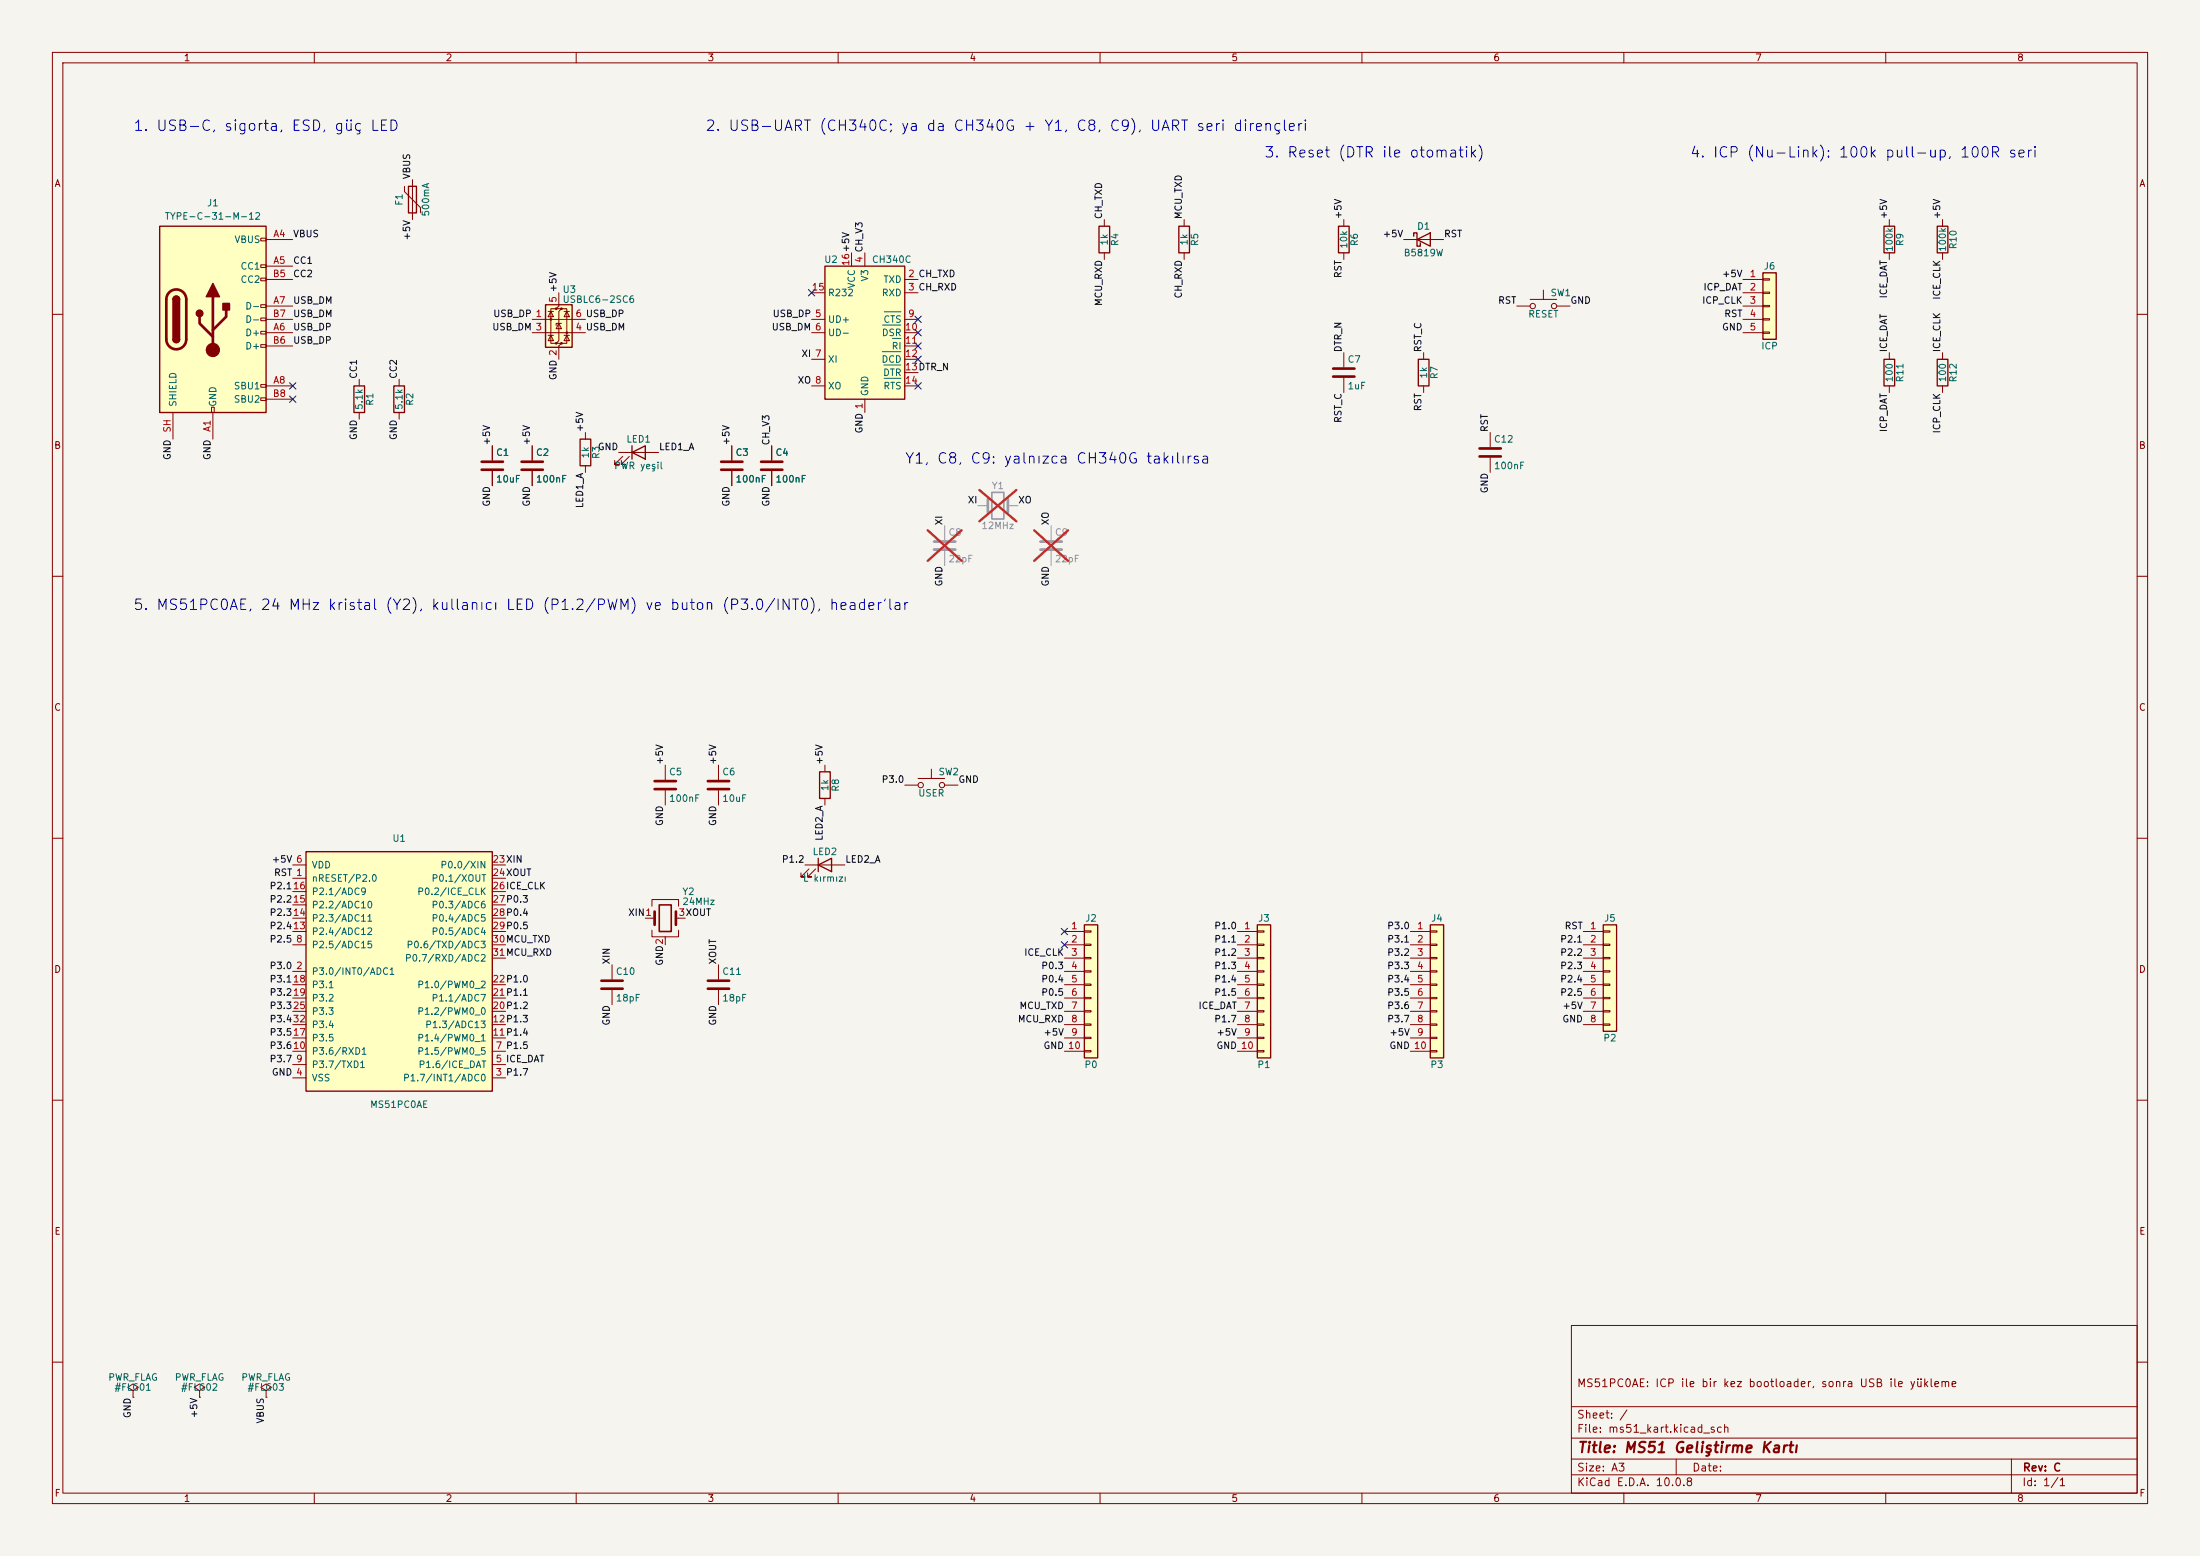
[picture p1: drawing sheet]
<svg xmlns="http://www.w3.org/2000/svg" width="420mm" height="297mm" viewBox="0 0 420 297" stroke-linecap="round" stroke-linejoin="round" font-family="sans-serif">
<path d="M0 0h420v297h-420z" fill="#f5f4ef" stroke="#f5f4ef" stroke-width=".19"/>
<g fill="none" stroke="#840000" stroke-width=".19">
<path d="M10 10h400v277h-400zM12 12h396v273h-396zM60 10v2M110 10v2M160 10v2M210 10v2M260 10v2M310 10v2M360 10v2M10 60h2M408 60h2M139.7 85.1v2.8"/>
<path d="M139.7 89.9v2.8M10 110h2M408 110h2M10 160h2M408 160h2M10 210h2M408 210h2M300 253h108v32h-108zM10 260h2M300 278.5h108M300 274.5h108M300 268.5h108"/>
<path d="M320 278.5v3M384 278.5v6.5M408 260h2M60 285v2M110 285v2M160 285v2M210 285v2M260 285v2M300 281.5h108M310 285v2M360 285v2"/>
</g>
<path d="M137.7 88.1h4M137.7 89.7h4" fill="none" stroke="#840000" stroke-width=".51"/>
<path d="M240 176.5h2.6v25.4h-2.6z" fill="#ffffc2"/>
<path d="M240 176.5h2.6v25.4h-2.6z" fill="none" stroke="#840000" stroke-width=".25"/>
<g fill="none" stroke="#840000" stroke-width=".19">
<path d="M236.2 177.8h3.8M240 177.7h1.3v.2h-1.3zM236.2 180.3h3.8M236.2 182.9h3.8M236.2 185.4h3.8M236.2 188h3.8M236.2 190.5h3.8M236.2 193h3.8M236.2 195.6h3.8M236.2 198.1h3.8M240 180.2h1.3v.3h-1.3zM240 182.8h1.3v.2h-1.3z"/>
<path d="M240 185.3h1.3v.2h-1.3zM240 187.8h1.3v.3h-1.3zM240 190.4h1.3v.2h-1.3zM240 192.9h1.3v.3h-1.3zM240 195.5h1.3v.2h-1.3zM240 198h1.3v.2h-1.3zM236.2 200.7h3.8M240 200.5h1.3v.3h-1.3z"/>
</g>
<path d="M306.1 176.5h2.5v20.4h-2.5z" fill="#ffffc2"/>
<path d="M306.1 176.5h2.5v20.4h-2.5z" fill="none" stroke="#840000" stroke-width=".25"/>
<g fill="none" stroke="#840000" stroke-width=".19">
<path d="M302.3 177.8h3.8M306.1 177.7h1.2v.2h-1.2zM302.3 180.3h3.8M302.3 182.9h3.8M302.3 185.4h3.8M302.3 188h3.8M302.3 190.5h3.8M302.3 193h3.8M302.3 195.6h3.8M306.1 180.2h1.2v.3h-1.2zM306.1 182.8h1.2v.2h-1.2zM306.1 185.3h1.2v.2h-1.2z"/>
<path d="M306.1 187.8h1.2v.3h-1.2zM306.1 190.4h1.2v.2h-1.2zM306.1 192.9h1.2v.3h-1.2zM306.1 195.5h1.2v.2h-1.2z"/>
</g>
<path d="M273 176.5h2.6v25.4h-2.6z" fill="#ffffc2"/>
<path d="M273 176.5h2.6v25.4h-2.6z" fill="none" stroke="#840000" stroke-width=".25"/>
<g fill="none" stroke="#840000" stroke-width=".19">
<path d="M269.2 177.8h3.8M273 177.7h1.3v.2h-1.3zM269.2 180.3h3.8M269.2 182.9h3.8M269.2 185.4h3.8M269.2 188h3.8M269.2 190.5h3.8M269.2 193h3.8M269.2 195.6h3.8M269.2 198.1h3.8M273 180.2h1.3v.3h-1.3zM273 182.8h1.3v.2h-1.3z"/>
<path d="M273 185.3h1.3v.2h-1.3zM273 187.8h1.3v.3h-1.3zM273 190.4h1.3v.2h-1.3zM273 192.9h1.3v.3h-1.3zM273 195.5h1.3v.2h-1.3zM273 198h1.3v.2h-1.3zM269.2 200.7h3.8M273 200.5h1.3v.3h-1.3z"/>
</g>
<path d="M30.5 43.2h20.3v35.5h-20.3z" fill="#ffffc2"/>
<g fill="none" stroke="#840000" stroke-width=".19">
<path d="M77.2 35.6v1l3.1 3v1M78.7 34.3v7.6M49.8 45.5h1v.5h-1zM49.8 50.5h1v.6h-1zM49.8 53.1h1v.5h-1zM49.8 58.2h1v.5h-1zM50.8 45.7h5.1M50.8 50.8h5.1M50.8 58.4h5.1M50.8 53.3h5.1M33 78.7v5.1M40.4 77.7h.5v1h-.5z"/>
<path d="M40.6 78.7v5.1M49.8 60.7h1v.5h-1zM49.8 63.2h1v.6h-1zM49.8 65.8h1v.5h-1zM49.8 73.4h1v.5h-1zM49.8 75.9h1v.6h-1zM50.8 63.5h5.1M50.8 73.7h5.1M50.8 66h5.1M50.8 61h5.1M50.8 76.2h5.1M127 146.1v2.7"/>
<path d="M127 150.9v2.8M137.2 146.1v2.7M137.2 150.9v2.8M157.5 146.1v1.2M157.5 152.4v1.3M172.7 149.9h2.6M175.3 148.6h5M177.8 146.8v1.8M180.3 149.9h2.6M123.2 175.3h1.8M124.5 173v-1.3h5v1.3M124.5 177.5v1.3h5v-1.3"/>
<path d="M127 178.8v1.5M129 175.3h1.8M153.7 165.1h7.6M154.4 165.9l-1.5 1.5h.8h-.8v-.8M155.7 165.9l-1.5 1.5h.7h-.7v-.8M116.8 184.2v2.7M116.8 189v2.8M137.2 184.2v2.7M137.2 189v2.8M25.4 265.4l1-.6-1-.6-1 .6 1 .6v1.3M25.4 266.7h.1M38.1 265.4l1-.6-1-.6-1 .6 1 .6v1.3"/>
<path d="M38.1 266.7h.1M50.8 265.4l1-.6-1-.6-1 .6 1 .6v1.3M50.8 266.7h.1"/>
<circle cx="175.8" cy="149.9" r=".51"/>
<circle cx="179.8" cy="149.9" r=".51"/>
</g>
<path d="M78 35.6h1.5v5h-1.5zM30.5 43.2h20.3v35.5h-20.3zM33 57.2a.64 .64 0 0 1 .7-.7 .64 .64 0 0 1 .6 .7M33 64.8a.64 .64 0 0 0 .7 .6 .64 .64 0 0 0 .6-.6M156.5 147.3h2v5.1h-2zM156.2 165.1l2.5-1.3v2.6zM156.2 163.8v2.6" fill="none" stroke="#840000" stroke-width=".25"/>
<g fill="none" stroke="#840000" stroke-width=".51">
<path d="M32.3 55.8a1.9 1.9 0 0 1 2.1-.4 1.9 1.9 0 0 1 1.2 1.8v7.6a1.91 1.91 0 0 1-1.9 1.9 1.91 1.91 0 0 1-2-1.9l.1-7.8 .1-.6zM40.6 56.6v10.2M43.2 59.2v1.3l-2.6 2.5M38.1 60.5v1.2l2.5 2.6M125 149.1h4M125 150.6h4M135.1 149.1h4.1M135.1 150.6h4.1M125 174v2.5M129 174v2.5M114.8 187.2h4.1M114.8 188.7h4.1"/>
<path d="M135.1 187.2h4.1M135.1 188.7h4.1"/>
</g>
<g fill="#840000" stroke="#840000" stroke-width=".25">
<path d="M33 57.2h1.3v7.6h-1.3z"/>
<path d="M33.2 56.7a.64 .64 0 0 1 .7-.1 .64 .64 0 0 1 .4 .6h-1.3z"/>
<path d="M33 64.8h1.3a.64 .64 0 0 1-.6 .6 .64 .64 0 0 1-.7-.6z"/>
<path d="M40.6 54.1l1.3 2.5h-2.5z"/>
<path d="M42.5 57.9h1.3v1.3h-1.3z"/>
<circle cx="38.1" cy="59.8" r=".63"/>
</g>
<circle cx="40.6" cy="66.8" r="1.27" fill="#840000" stroke="#840000" stroke-width=".19"/>
<path d="M125.9 172.7h2.2v5.1h-2.2z" fill="none" stroke="#840000" stroke-width=".3"/>
<path d="M58.4 162.6h35.6v45.7h-35.6z" fill="#ffffc2"/>
<path d="M67.6 73.7h2v5h-2zM75.2 73.7h2v5h-2zM58.4 162.6h35.6v45.7h-35.6z" fill="none" stroke="#840000" stroke-width=".25"/>
<g fill="none" stroke="#840000" stroke-width=".19">
<path d="M289.6 58.4h2.5M292.1 57.2h5.1M294.6 55.4v1.8M297.2 58.4h2.5M68.6 72.4v1.3M68.6 78.7v1.3M76.2 72.4v1.3M76.2 78.7v1.3M284.5 82.6v2.7M284.5 87.4v2.8M55.9 167.6h2.5M55.9 165.1h2.5"/>
<path d="M55.9 177.8h2.5M55.9 175.3h2.5M55.9 172.7h2.5M55.9 170.2h2.5M94 167.6h2.5M94 165.1h2.5M94 177.8h2.5M94 175.3h2.5M94 172.7h2.5M94 170.2h2.5M55.9 185.4h2.5M55.9 180.3h2.5"/>
<path d="M55.9 198.1h2.5M55.9 195.6h2.5M55.9 188h2.5M55.9 190.5h2.5M55.9 193h2.5M94 180.3h2.5M94 198.1h2.5M94 195.6h2.5M94 188h2.5M94 190.5h2.5M94 193h2.5M94 182.9h2.5"/>
<path d="M55.9 205.7h2.5M55.9 203.2h2.5M55.9 200.7h2.5M94 205.7h2.5M94 203.2h2.5M94 200.7h2.5"/>
<circle cx="292.6" cy="58.4" r=".51"/>
<circle cx="296.7" cy="58.4" r=".51"/>
</g>
<path d="M282.4 85.6h4.1M282.4 87.1h4.1" fill="none" stroke="#840000" stroke-width=".51"/>
<path d="M207 176.5h2.5v25.4h-2.5z" fill="#ffffc2"/>
<path d="M207 176.5h2.5v25.4h-2.5z" fill="none" stroke="#840000" stroke-width=".25"/>
<g fill="none" stroke="#840000" stroke-width=".19">
<path d="M203.2 177.8h3.8M207 177.7h1.3v.2h-1.3zM203.2 180.3h3.8M203.2 182.9h3.8M203.2 185.4h3.8M203.2 188h3.8M203.2 190.5h3.8M203.2 193h3.8M203.2 195.6h3.8M203.2 198.1h3.8M207 180.2h1.3v.3h-1.3zM207 182.8h1.3v.2h-1.3z"/>
<path d="M207 185.3h1.3v.2h-1.3zM207 187.8h1.3v.3h-1.3zM207 190.4h1.3v.2h-1.3zM207 192.9h1.3v.3h-1.3zM207 195.5h1.3v.2h-1.3zM207 198h1.3v.2h-1.3zM203.2 200.7h3.8M207 200.5h1.3v.3h-1.3z"/>
</g>
<path d="M336.5 52.1h2.6v12.7h-2.6z" fill="#ffffc2"/>
<path d="M255.5 43.2h2.1v5.1h-2.1zM269.9 45.1v-.6h.6v2.5h.6v-.6M270.5 45.7l2.5-1.2v2.5zM336.5 52.1h2.6v12.7h-2.6zM270.8 68.6h2v5.1h-2z" fill="none" stroke="#840000" stroke-width=".25"/>
<g fill="none" stroke="#840000" stroke-width=".19">
<path d="M256.5 41.9v1.3M256.5 48.3v1.2M268 45.7h7.6M332.7 53.3h3.8M332.7 55.9h3.8M332.7 58.4h3.8M336.5 53.2h1.3v.3h-1.3zM336.5 55.8h1.3v.2h-1.3zM336.5 58.3h1.3v.2h-1.3zM271.8 67.3v1.3M271.8 73.7v1.2M332.7 61h3.8"/>
<path d="M332.7 63.5h3.8M336.5 60.8h1.3v.3h-1.3zM336.5 63.4h1.3v.2h-1.3z"/>
</g>
<path d="M104.1 58.2h5.1v8.1h-5.1z" fill="#ffffc2"/>
<g fill="#840000">
<circle cx="105.2" cy="61" r=".25"/>
<circle cx="106.2" cy="58.9" r=".25"/>
<circle cx="106.2" cy="65.5" r=".25"/>
<circle cx="107.2" cy="58.9" r=".25"/>
<circle cx="107.2" cy="65.5" r=".25"/>
<circle cx="108.2" cy="63.5" r=".25"/>
</g>
<g fill="none" stroke="#840000" stroke-width=".19">
<path d="M104.6 59.4h1.1M105.2 59.4l.5 1.1h-1.1zM106.2 58.9h-1v6.6h1M106.7 55.9v2.5l-.5 .5h1l-.5 .5v5.6l-.5 .5h1l-.5 .5v2.6M107.2 58.9h1v6.6h-1M107.7 59.4h1M108.2 59.4l.5 1.1h-1zM210.8 41.9v1.3M210.8 48.3v1.2M226.1 41.9v1.3M226.1 48.3v1.2M360.7 41.9v1.3"/>
<path d="M360.7 48.3v1.2M370.8 41.9v1.3M370.8 48.3v1.2M101.6 61h10.2M101.6 63.5h10.2M104.6 64h1.1M105.2 64l.5 1h-1.1zM106.7 61.7l.5 1h-1zM107.2 61.7h-1v.4M107.7 64h1M108.2 64l.5 1h-1zM256.5 67.3v2.8"/>
<path d="M256.5 72.1v2.8M360.7 67.3v1.3M360.7 73.7v1.2M370.8 67.3v1.3M370.8 73.7v1.2M94 85.1v2.8M94 89.9v2.8M101.6 85.1v2.8M101.6 89.9v2.8M111.8 82.6v1.2M111.8 88.9v1.3M118.1 86.4h7.6"/>
<path d="M118.9 87.1l-1.6 1.5h.8h-.8v-.7M120.1 87.1l-1.5 1.5h.8h-.8v-.7"/>
</g>
<path d="M104.1 58.2h5.1v8.1h-5.1zM209.8 43.2h2v5.1h-2zM225 43.2h2.1v5.1h-2.1zM359.7 43.2h2v5.1h-2zM369.8 43.2h2.1v5.1h-2.1zM359.7 68.6h2v5.1h-2zM369.8 68.6h2.1v5.1h-2.1zM110.7 83.8h2.1v5.1h-2.1zM120.6 86.4l2.6-1.3v2.5zM120.6 85.1v2.5" fill="none" stroke="#840000" stroke-width=".25"/>
<path d="M254.5 70.4h4.1M254.5 71.9h4.1M91.9 88.1h4.1M91.9 89.7h4.1M99.6 88.1h4M99.6 89.7h4" fill="none" stroke="#840000" stroke-width=".51"/>
<path d="M188.6 95.3v2.5M192.4 95.3v2.5M178.3 103.4h4.1M178.3 104.9h4.1M198.6 103.4h4.1M198.6 104.9h4.1" fill="none" stroke="#9c9b98" stroke-width=".51"/>
<path d="M186.7 96.5h1.9M192.4 96.5h1.9M180.3 100.3v2.8M180.3 105.2v2.8M200.7 100.3v2.8M200.7 105.2v2.8" fill="none" stroke="#9c9b98" stroke-width=".19"/>
<path d="M187 93.5l7 6M194 93.5l-7 6M177.1 101.2l6.5 5.9M183.6 101.2l-6.5 5.9M197.4 101.2l6.5 5.9M203.9 101.2l-6.5 5.9" fill="none" stroke="#e12e31" stroke-width=".46"/>
<path d="M189.4 94h2.2v5.1h-2.2z" fill="none" stroke="#9c9b98" stroke-width=".3"/>
<path d="M157.5 50.8h15.2v25.4h-15.2z" fill="#ffffc2"/>
<path d="M157.5 50.8h15.2v25.4h-15.2z" fill="none" stroke="#840000" stroke-width=".25"/>
<g fill="none" stroke="#840000" stroke-width=".19">
<path d="M154.9 55.9h2.6M162.6 48.3v2.5M165.1 48.3v2.5M172.7 53.3h2.6M172.7 55.9h2.6M154.9 61h2.6M154.9 63.5h2.6M154.9 68.6h2.6M154.9 73.7h2.6M165.1 76.2v2.5M172.7 61h2.6M172.7 63.5h2.6"/>
<path d="M172.7 68.6h2.6M172.7 73.7h2.6M172.7 66h2.6M172.7 71.1h2.6M94 85.1v2.8M94 89.9v2.8M101.6 85.1v2.8M101.6 89.9v2.8M139.7 85.1v2.8M139.7 89.9v2.8M147.3 85.1v2.8M147.3 89.9v2.8"/>
</g>
<path d="M168.8 59.5h3.2M168.4 67.1h3.6M168.5 62.1h3.5M168.7 69.7h3.3M168.8 72.2h3.2M170.4 64.6h1.6" fill="none" stroke="#006464" stroke-width=".19"/>
<path d="M145.3 88.1h4.1M145.3 89.7h4.1" fill="none" stroke="#840000" stroke-width=".51"/>
<g fill="none" stroke="#000084" stroke-width=".19">
<path d="M154.3 55.3l1.2 1.2M155.5 55.3l-1.2 1.2M55.3 75.6l1.2 1.2M55.3 73.1l1.2 1.2M56.5 75.6l-1.2 1.2M56.5 73.1l-1.2 1.2M174.7 73.1l1.2 1.2M174.7 60.4l1.2 1.2M174.7 68l1.2 1.2M174.7 65.4l1.2 1.2M174.7 62.9l1.2 1.2M175.9 73.1l-1.2 1.2"/>
<path d="M175.9 60.4l-1.2 1.2M175.9 68l-1.2 1.2M175.9 65.4l-1.2 1.2M175.9 62.9l-1.2 1.2M202.6 177.2l1.2 1.2M202.6 179.7l1.2 1.2M203.8 177.2l-1.2 1.2M203.8 179.7l-1.2 1.2"/>
</g>
<g font-size="2" fill="#0000c2">
<text x="25.3" y="25.5">1. USB-C, sigorta, ESD, güç LED</text>
<text x="134.5" y="25.5">2. USB-UART (CH340C; ya da CH340G + Y1, C8, C9), UART seri dirençleri</text>
<text x="241.2" y="30.6">3. Reset (DTR ile otomatik)</text>
<text x="322.5" y="30.6">4. ICP (Nu-Link): 100k pull-up, 100R seri</text>
<text x="172.6" y="89">Y1, C8, C9: yalnızca CH340G takılırsa</text>
<text x="25.3" y="116.9">5. MS51PC0AE, 24 MHz kristal (Y2), kullanıcı LED (P1.2/PWM) ve buton (P3.0/INT0), header'lar</text>
</g>
<text font-size="2" fill="#840000" x="301" y="277.8">Title: MS51 Geliştirme Kartı</text>
<g font-size="1.5" fill="#840000">
<text x="300.9" y="265.1">MS51PC0AE: ICP ile bir kez bootloader, sonra USB ile yükleme</text>
<text x="300.9" y="273.8">File: ms51_kart.kicad_sch</text>
<text x="300.9" y="271.1">Sheet: /</text>
<text x="300.9" y="281.2">Size: A3</text>
<text x="322.9" y="281.2">Date:</text>
<text x="386" y="281.2">Rev: C</text>
<text x="300.9" y="284">KiCad E.D.A. 10.0.8</text>
<text x="385.9" y="284">Id: 1/1</text>
</g>
<g font-size="1.3" fill="#840000">
<text x="35" y="12">1</text>
<text x="85" y="12">2</text>
<text x="135" y="12">3</text>
<text x="185" y="12">4</text>
<text x="235" y="12">5</text>
<text x="285" y="12">6</text>
<text x="335" y="12">7</text>
<text x="385" y="12">8</text>
<text x="10.3" y="36">A</text>
<text x="408.3" y="36">A</text>
<text x="10.2" y="86">B</text>
<text x="408.2" y="86">B</text>
<text x="10.2" y="136">C</text>
<text x="408.2" y="136">C</text>
<text x="10.2" y="186">D</text>
<text x="408.2" y="186">D</text>
<text x="10.3" y="236">E</text>
<text x="408.3" y="236">E</text>
<text x="10.3" y="286">F</text>
<text x="35" y="287">1</text>
<text x="85" y="287">2</text>
<text x="135" y="287">3</text>
<text x="185" y="287">4</text>
<text x="235" y="287">5</text>
<text x="285" y="287">6</text>
<text x="335" y="287">7</text>
<text x="385" y="287">8</text>
<text x="408.3" y="286">F</text>
</g>
<g font-size="1.3" fill="#0f0f0f">
<text x="78.6" y="34.3" transform="rotate(-90 78.6 34.3)">VBUS</text>
<text x="210.7" y="41.9" transform="rotate(-90 210.7 41.9)">CH_TXD</text>
<text x="225.9" y="41.9" transform="rotate(-90 225.9 41.9)">MCU_TXD</text>
<text x="256.4" y="41.9" transform="rotate(-90 256.4 41.9)">+5V</text>
<text x="360.6" y="41.9" transform="rotate(-90 360.6 41.9)">+5V</text>
<text x="370.7" y="41.9" transform="rotate(-90 370.7 41.9)">+5V</text>
<text x="55.9" y="45.6">VBUS</text>
<text x="78.6" y="46" transform="rotate(-90 78.6 46)">+5V</text>
<text x="263.9" y="45.6">+5V</text>
<text x="275.6" y="45.6">RST</text>
<text x="55.9" y="53.2">CC2</text>
<text x="55.9" y="50.7">CC1</text>
<text x="256.4" y="53.2" transform="rotate(-90 256.4 53.2)">RST</text>
<text x="328.6" y="53.2">+5V</text>
<text x="55.9" y="58.3">USB_DM</text>
<text x="210.7" y="58.5" transform="rotate(-90 210.7 58.5)">MCU_RXD</text>
<text x="225.9" y="57.1" transform="rotate(-90 225.9 57.1)">CH_RXD</text>
<text x="285.9" y="58.3">RST</text>
<text x="299.7" y="58.3">GND</text>
<text x="324.8" y="58.3">ICP_CLK</text>
<text x="325.1" y="55.8">ICP_DAT</text>
<text x="360.6" y="57.1" transform="rotate(-90 360.6 57.1)">ICE_DAT</text>
<text x="370.7" y="57.3" transform="rotate(-90 370.7 57.3)">ICE_CLK</text>
<text x="55.9" y="65.9">USB_DP</text>
<text x="55.9" y="63.4">USB_DP</text>
<text x="55.9" y="60.8">USB_DM</text>
<text x="93.9" y="63.4">USB_DM 3</text>
<text x="94.1" y="60.8">USB_DP 1</text>
<text x="147.2" y="63.4">USB_DM 6</text>
<text x="147.4" y="60.8">USB_DP 5</text>
<text x="328.6" y="63.4">GND</text>
<text x="329.1" y="60.8">RST</text>
<text x="152.9" y="68.5">XI 7</text>
<text x="256.4" y="67.3" transform="rotate(-90 256.4 67.3)">DTR_N</text>
<text x="271.7" y="67.3" transform="rotate(-90 271.7 67.3)">RST_C</text>
<text x="360.6" y="67.3" transform="rotate(-90 360.6 67.3)">ICE_DAT</text>
<text x="370.7" y="67.3" transform="rotate(-90 370.7 67.3)">ICE_CLK</text>
<text x="68.5" y="72.4" transform="rotate(-90 68.5 72.4)">CC1</text>
<text x="76.1" y="72.4" transform="rotate(-90 76.1 72.4)">CC2</text>
<text x="106.6" y="72.7" transform="rotate(-90 106.6 72.7)">GND 2</text>
<text x="152.2" y="73.5">XO 8</text>
<text x="111.6" y="82.6" transform="rotate(-90 111.6 82.6)">+5V</text>
<text x="165" y="82.8" transform="rotate(-90 165 82.8)">GND 1</text>
<text x="256.4" y="80.8" transform="rotate(-90 256.4 80.8)">RST_C</text>
<text x="271.7" y="78.6" transform="rotate(-90 271.7 78.6)">RST</text>
<text x="284.4" y="82.6" transform="rotate(-90 284.4 82.6)">RST</text>
<text x="360.6" y="82.6" transform="rotate(-90 360.6 82.6)">ICP_DAT</text>
<text x="370.7" y="82.8" transform="rotate(-90 370.7 82.8)">ICP_CLK</text>
<text x="32.9" y="87.9" transform="rotate(-90 32.9 87.9)">GND</text>
<text x="40.5" y="87.9" transform="rotate(-90 40.5 87.9)">GND</text>
<text x="68.5" y="84.1" transform="rotate(-90 68.5 84.1)">GND</text>
<text x="76.1" y="84.1" transform="rotate(-90 76.1 84.1)">GND</text>
<text x="93.9" y="85.1" transform="rotate(-90 93.9 85.1)">+5V</text>
<text x="101.5" y="85.1" transform="rotate(-90 101.5 85.1)">+5V</text>
<text x="114" y="86.2">GND</text>
<text x="125.7" y="86.2">LED1_A</text>
<text x="139.6" y="85.1" transform="rotate(-90 139.6 85.1)">+5V</text>
<text x="147.2" y="85.1" transform="rotate(-90 147.2 85.1)">CH_V3</text>
<text x="284.4" y="94.3" transform="rotate(-90 284.4 94.3)">GND</text>
<text x="93.9" y="96.8" transform="rotate(-90 93.9 96.8)">GND</text>
<text x="101.5" y="96.8" transform="rotate(-90 101.5 96.8)">GND</text>
<text x="111.6" y="97.1" transform="rotate(-90 111.6 97.1)">LED1_A</text>
<text x="139.6" y="96.8" transform="rotate(-90 139.6 96.8)">GND</text>
<text x="147.2" y="96.8" transform="rotate(-90 147.2 96.8)">GND</text>
<text x="180.2" y="100.4" transform="rotate(-90 180.2 100.4)">XI</text>
<text x="184.6" y="96.4">XI</text>
<text x="194.3" y="96.4">XO</text>
<text x="200.5" y="100.4" transform="rotate(-90 200.5 100.4)">XO</text>
<text x="180.2" y="112" transform="rotate(-90 180.2 112)">GND</text>
<text x="200.5" y="112" transform="rotate(-90 200.5 112)">GND</text>
<text x="126.9" y="146.1" transform="rotate(-90 126.9 146.1)">+5V</text>
<text x="137" y="146.1" transform="rotate(-90 137 146.1)">+5V</text>
<text x="157.4" y="146.1" transform="rotate(-90 157.4 146.1)">+5V</text>
<text x="168.2" y="149.7">P3.0</text>
<text x="182.9" y="149.7">GND</text>
<text x="126.9" y="157.8" transform="rotate(-90 126.9 157.8)">GND</text>
<text x="137" y="157.8" transform="rotate(-90 137 157.8)">GND</text>
<text x="157.4" y="160.6" transform="rotate(-90 157.4 160.6)">LED2_A</text>
<text x="51.8" y="165">+5V 6</text>
<text x="52.2" y="167.5">RST 1</text>
<text x="149.1" y="165">P1.2</text>
<text x="161.3" y="165">LED2_A</text>
<text x="51.4" y="170.1">P2.116</text>
<text x="51.4" y="172.6">P2.215</text>
<text x="51.4" y="175.1">P2.314</text>
<text x="51.4" y="177.7">P2.413</text>
<text x="119.8" y="175.1">XIN1</text>
<text x="231.7" y="177.7">P1.0</text>
<text x="264.7" y="177.7">P3.0</text>
<text x="298.6" y="177.7">RST</text>
<text x="51.4" y="180.2">P2.5</text>
<text x="51.4" y="185.3">P3.0</text>
<text x="116.7" y="184.2" transform="rotate(-90 116.7 184.2)">XIN</text>
<text x="126.9" y="184.4" transform="rotate(-90 126.9 184.4)">GND2</text>
<text x="137" y="184.2" transform="rotate(-90 137 184.2)">XOUT</text>
<text x="195.4" y="182.8">ICE_CLK</text>
<text x="198.7" y="185.3">P0.3</text>
<text x="231.7" y="180.2">P1.1</text>
<text x="231.7" y="182.8">P1.2</text>
<text x="231.7" y="185.3">P1.3</text>
<text x="264.7" y="180.2">P3.1</text>
<text x="264.7" y="182.8">P3.2</text>
<text x="264.7" y="185.3">P3.3</text>
<text x="297.7" y="185.3">P2.3</text>
<text x="297.7" y="180.2">P2.1</text>
<text x="297.7" y="182.8">P2.2</text>
<text x="51.4" y="187.8">P3.118</text>
<text x="51.4" y="190.4">P3.219</text>
<text x="198.7" y="190.4">P0.5</text>
<text x="198.7" y="187.8">P0.4</text>
<text x="231.7" y="187.8">P1.4</text>
<text x="231.7" y="190.4">P1.5</text>
<text x="264.7" y="187.8">P3.4</text>
<text x="264.7" y="190.4">P3.5</text>
<text x="297.7" y="187.8">P2.4</text>
<text x="297.7" y="190.4">P2.5</text>
<text x="51.4" y="192.9">P3.325</text>
<text x="51.4" y="195.5">P3.432</text>
<text x="51.4" y="198">P3.517</text>
<text x="116.7" y="195.9" transform="rotate(-90 116.7 195.9)">GND</text>
<text x="137" y="195.9" transform="rotate(-90 137 195.9)">GND</text>
<text x="194.2" y="195.5">MCU_RXD</text>
<text x="194.5" y="192.9">MCU_TXD</text>
<text x="199.1" y="198">+5V</text>
<text x="228.7" y="192.9">ICE_DAT</text>
<text x="231.7" y="195.5">P1.7</text>
<text x="232.1" y="198">+5V</text>
<text x="264.7" y="192.9">P3.6</text>
<text x="264.7" y="195.5">P3.7</text>
<text x="265.1" y="198">+5V</text>
<text x="298.2" y="195.5">GND</text>
<text x="298.2" y="192.9">+5V</text>
<text x="51.4" y="200.5">P3.610</text>
<text x="51.4" y="203.1">P3.7</text>
<text x="199.1" y="200.5">GND 10</text>
<text x="232.1" y="200.5">GND 10</text>
<text x="265.1" y="200.5">GND 10</text>
<text x="51.8" y="205.6">GND 4</text>
<text x="25.3" y="270.8" transform="rotate(-90 25.3 270.8)">GND</text>
<text x="38" y="270.8" transform="rotate(-90 38 270.8)">+5V</text>
<text x="50.7" y="271.8" transform="rotate(-90 50.7 271.8)">VBUS</text>
</g>
<g font-size="1.3" fill="#006464">
<text x="39.4" y="39.7">J1</text>
<text x="77.2" y="39.4" transform="rotate(-90 77.2 39.4)">F1</text>
<text x="82.2" y="41.4" transform="rotate(-90 82.2 41.4)">500mA</text>
<text x="31.4" y="42.2">TYPE-C-31-M-12</text>
<text x="44.7" y="46.7">VBUS</text>
<text x="211.8" y="47" transform="rotate(-90 211.8 47)">1k</text>
<text x="213.8" y="47.1" transform="rotate(-90 213.8 47.1)">R4</text>
<text x="227" y="47" transform="rotate(-90 227 47)">1k</text>
<text x="229.1" y="47.1" transform="rotate(-90 229.1 47.1)">R5</text>
<text x="257.5" y="47.6" transform="rotate(-90 257.5 47.6)">10k</text>
<text x="259.5" y="47.1" transform="rotate(-90 259.5 47.1)">R6</text>
<text x="270.4" y="44.1">D1</text>
<text x="363.7" y="47.1" transform="rotate(-90 363.7 47.1)">R9</text>
<text x="373.8" y="47.7" transform="rotate(-90 373.8 47.7)">R10</text>
<text x="45.8" y="51.8">CC1</text>
<text x="157.2" y="50.5">U2</text>
<text x="166.1" y="53.8" transform="rotate(-90 166.1 53.8)">V3</text>
<text x="166.4" y="50.5">CH340C</text>
<text x="267.9" y="49.2">B5819W</text>
<text x="336.6" y="51.8">J6</text>
<text x="361.6" y="48.2" transform="rotate(-90 361.6 48.2)">100k</text>
<text x="371.8" y="48.2" transform="rotate(-90 371.8 48.2)">100k</text>
<text x="45.8" y="54.3">CC2</text>
<text x="46.7" y="59.4">D-</text>
<text x="107.3" y="56.2">U3</text>
<text x="107.3" y="58.1">USBLC6-2SC6</text>
<text x="158" y="56.8">R232</text>
<text x="163.5" y="55.2" transform="rotate(-90 163.5 55.2)">VCC</text>
<text x="168.2" y="56.8">RXD</text>
<text x="168.5" y="54.3">TXD</text>
<text x="295.9" y="56.8">SW1</text>
<text x="46.7" y="64.5">D+</text>
<text x="46.7" y="61.9">D-</text>
<text x="158" y="61.9">UD+</text>
<text x="158" y="64.5">UD-</text>
<text x="168.2" y="64.5">DSR</text>
<text x="168.5" y="61.9">CTS</text>
<text x="291.6" y="60.9">RESET</text>
<text x="46.7" y="67">D+</text>
<text x="158" y="69.5">XI</text>
<text x="168.2" y="69.5">DCD</text>
<text x="170.1" y="67">RI</text>
<text x="257.2" y="69.5">C7</text>
<text x="336.1" y="67">ICP</text>
<text x="34" y="77.8" transform="rotate(-90 34 77.8)">SHIELD</text>
<text x="41.6" y="77.8" transform="rotate(-90 41.6 77.8)">GND</text>
<text x="44.5" y="74.6">SBU1</text>
<text x="44.5" y="77.2">SBU2</text>
<text x="71.6" y="77.6" transform="rotate(-90 71.6 77.6)">R1</text>
<text x="79.2" y="77.6" transform="rotate(-90 79.2 77.6)">R2</text>
<text x="158" y="74.6">XO</text>
<text x="166.1" y="75.7" transform="rotate(-90 166.1 75.7)">GND</text>
<text x="168.5" y="72.1">DTR</text>
<text x="168.5" y="74.6">RTS</text>
<text x="257.2" y="74.6">1uF</text>
<text x="272.7" y="72.4" transform="rotate(-90 272.7 72.4)">1k</text>
<text x="274.8" y="72.5" transform="rotate(-90 274.8 72.5)">R7</text>
<text x="361.6" y="73.1" transform="rotate(-90 361.6 73.1)">100</text>
<text x="363.7" y="73.1" transform="rotate(-90 363.7 73.1)">R11</text>
<text x="371.8" y="73.1" transform="rotate(-90 371.8 73.1)">100</text>
<text x="373.8" y="73.1" transform="rotate(-90 373.8 73.1)">R12</text>
<text x="69.5" y="78.4" transform="rotate(-90 69.5 78.4)">5.1k</text>
<text x="77.2" y="78.4" transform="rotate(-90 77.2 78.4)">5.1k</text>
<text x="94.6" y="87.3">C1</text>
<text x="102.2" y="87.3">C2</text>
<text x="112.7" y="87.6" transform="rotate(-90 112.7 87.6)">1k</text>
<text x="114.8" y="87.7" transform="rotate(-90 114.8 87.7)">R3</text>
<text x="117.1" y="89.9">PWR yeşil</text>
<text x="119.5" y="84.8">LED1</text>
<text x="140.3" y="87.3">C3</text>
<text x="147.9" y="87.3">C4</text>
<text x="285.1" y="84.8">C12</text>
<text x="285.1" y="89.9">100nF</text>
<text x="94.6" y="92.4">10uF</text>
<text x="102.2" y="92.4">100nF</text>
<text x="140.3" y="92.4">100nF</text>
<text x="147.9" y="92.4">100nF</text>
<text x="127.6" y="148.3">C5</text>
<text x="137.8" y="148.3">C6</text>
<text x="179.1" y="148.3">SW2</text>
<text x="127.6" y="153.4">100nF</text>
<text x="137.8" y="153.4">10uF</text>
<text x="158.4" y="151.1" transform="rotate(-90 158.4 151.1)">1k</text>
<text x="160.5" y="151.2" transform="rotate(-90 160.5 151.2)">R8</text>
<text x="175.2" y="152.3">USER</text>
<text x="74.8" y="161">U1</text>
<text x="59.4" y="166.1">VDD</text>
<text x="84" y="166.1">P0.0/XIN</text>
<text x="155" y="163.5">LED2</text>
<text x="59.4" y="168.6">nRESET/P2.0</text>
<text x="59.4" y="173.7">P2.2/ADC10</text>
<text x="59.4" y="171.1">P2.1/ADC9</text>
<text x="79.6" y="171.1">P0.2/ICE_CLK</text>
<text x="82.3" y="168.6">P0.1/XOUT</text>
<text x="82.3" y="173.7">P0.3/ADC6</text>
<text x="130.2" y="171.1">Y2</text>
<text x="130.2" y="173">24MHz</text>
<text x="153.2" y="168.6">L kırmızı</text>
<text x="59.4" y="178.8">P2.4/ADC12</text>
<text x="59.4" y="176.2">P2.3/ADC11</text>
<text x="82.3" y="176.2">P0.4/ADC5</text>
<text x="82.3" y="178.8">P0.5/ADC4</text>
<text x="207.1" y="176.2">J2</text>
<text x="240.1" y="176.2">J3</text>
<text x="273.1" y="176.2">J4</text>
<text x="306.1" y="176.2">J5</text>
<text x="59.4" y="181.3">P2.5/ADC15</text>
<text x="77.2" y="183.8">P0.7/RXD/ADC2</text>
<text x="77.5" y="181.3">P0.6/TXD/ADC3</text>
<text x="59.4" y="186.4">P3.0/INT0/ADC1</text>
<text x="59.4" y="188.9">P3.1</text>
<text x="59.4" y="191.5">P3.2</text>
<text x="79.6" y="188.9">P1.0/PWM0_2</text>
<text x="82.3" y="191.5">P1.1/ADC7</text>
<text x="117.5" y="186.4">C10</text>
<text x="117.5" y="191.5">18pF</text>
<text x="137.8" y="186.4">C11</text>
<text x="137.8" y="191.5">18pF</text>
<text x="59.4" y="194">P3.3</text>
<text x="59.4" y="196.5">P3.4</text>
<text x="79.6" y="194">P1.2/PWM0_0</text>
<text x="81.1" y="196.5">P1.3/ADC13</text>
<text x="59.4" y="201.6">P3.6/RXD1</text>
<text x="59.4" y="199.1">P3.5</text>
<text x="79.6" y="201.6">P1.5/PWM0_5</text>
<text x="79.6" y="199.1">P1.4/PWM0_1</text>
<text x="306" y="199.1">P2</text>
<text x="59.4" y="206.7">VSS</text>
<text x="59.4" y="204.2">P3.7/TXD1</text>
<text x="76.8" y="206.7">P1.7/INT1/ADC0</text>
<text x="79.8" y="204.2">P1.6/ICE_DAT</text>
<text x="206.9" y="204.2">P0</text>
<text x="239.9" y="204.2">P1</text>
<text x="273" y="204.2">P3</text>
<text x="70.5" y="211.8">MS51PC0AE</text>
<text x="20.6" y="263.9">PWR_FLAG</text>
<text x="33.3" y="263.9">PWR_FLAG</text>
<text x="46" y="263.9">PWR_FLAG</text>
<text x="21.7" y="265.8">#FLG01</text>
<text x="34.4" y="265.8">#FLG02</text>
<text x="47.1" y="265.8">#FLG03</text>
</g>
<g font-size="1.3" fill="#a90000">
<text x="52.1" y="45.6">A4</text>
<text x="52" y="53.2">B5</text>
<text x="52.1" y="50.7">A5</text>
<text x="162.4" y="50.9" transform="rotate(-90 162.4 50.9)">16+5V</text>
<text x="165" y="50.3" transform="rotate(-90 165 50.3)">4 CH_V3</text>
<text x="173.3" y="53.2">2 CH_TXD</text>
<text x="333.9" y="53.2">1</text>
<text x="52.1" y="58.3">A7</text>
<text x="106.5" y="57.9" transform="rotate(-90 106.5 57.9)">5 +5V</text>
<text x="154.9" y="55.7">15</text>
<text x="173.3" y="55.7">3 CH_RXD</text>
<text x="333.9" y="55.7">2</text>
<text x="333.9" y="58.3">3</text>
<text x="52" y="65.9">B6</text>
<text x="52" y="60.8">B7</text>
<text x="52.1" y="63.4">A6</text>
<text x="109.8" y="63.4">4 USB_DM</text>
<text x="109.8" y="60.8">6 USB_DP</text>
<text x="172.7" y="63.4">10</text>
<text x="172.7" y="65.9">11</text>
<text x="173.3" y="60.8">9</text>
<text x="333.9" y="60.8">4</text>
<text x="333.9" y="63.4">5</text>
<text x="172.7" y="68.4">12</text>
<text x="172.7" y="71">13DTR_N</text>
<text x="52" y="76.1">B8</text>
<text x="52.1" y="73.5">A8</text>
<text x="172.7" y="73.5">14</text>
<text x="32.9" y="82.7" transform="rotate(-90 32.9 82.7)">SH</text>
<text x="40.5" y="82.6" transform="rotate(-90 40.5 82.6)">A1</text>
<text x="93.9" y="165">23XIN</text>
<text x="93.9" y="167.5">24XOUT</text>
<text x="93.9" y="170">26ICE_CLK</text>
<text x="93.9" y="172.6">27P0.3</text>
<text x="93.9" y="175.1">28P0.4</text>
<text x="93.9" y="177.7">29P0.5</text>
<text x="129.4" y="175.1">3XOUT</text>
<text x="204.4" y="177.7">1</text>
<text x="237.4" y="177.7">1</text>
<text x="270.4" y="177.7">1</text>
<text x="303.4" y="177.7">1</text>
<text x="56.4" y="185.3">2</text>
<text x="56.4" y="180.2">8</text>
<text x="93.9" y="180.2">30MCU_TXD</text>
<text x="93.9" y="182.7">31MCU_RXD</text>
<text x="204.4" y="180.2">2</text>
<text x="204.4" y="182.7">3</text>
<text x="204.4" y="185.3">4</text>
<text x="237.4" y="180.2">2</text>
<text x="237.4" y="182.7">3</text>
<text x="237.4" y="185.3">4</text>
<text x="270.4" y="180.2">2</text>
<text x="270.4" y="182.7">3</text>
<text x="270.4" y="185.3">4</text>
<text x="303.4" y="180.2">2</text>
<text x="303.4" y="182.7">3</text>
<text x="303.4" y="185.3">4</text>
<text x="93.9" y="190.4">21P1.1</text>
<text x="93.9" y="187.8">22P1.0</text>
<text x="204.4" y="187.8">5</text>
<text x="204.4" y="190.4">6</text>
<text x="237.4" y="187.8">5</text>
<text x="237.4" y="190.4">6</text>
<text x="270.4" y="187.8">5</text>
<text x="270.4" y="190.4">6</text>
<text x="303.4" y="187.8">5</text>
<text x="303.4" y="190.4">6</text>
<text x="93.9" y="198">11P1.4</text>
<text x="93.9" y="195.4">12P1.3</text>
<text x="93.9" y="192.9">20P1.2</text>
<text x="204.4" y="192.9">7</text>
<text x="204.4" y="195.4">8</text>
<text x="204.4" y="198">9</text>
<text x="237.4" y="192.9">7</text>
<text x="237.4" y="195.4">8</text>
<text x="237.4" y="198">9</text>
<text x="270.4" y="192.9">7</text>
<text x="270.4" y="195.4">8</text>
<text x="270.4" y="198">9</text>
<text x="303.4" y="192.9">7</text>
<text x="303.4" y="195.4">8</text>
<text x="56.4" y="203.1">9</text>
<text x="94.5" y="203.1">5 ICE_DAT</text>
<text x="94.5" y="200.5">7 P1.5</text>
<text x="94.5" y="205.6">3 P1.7</text>
</g>
<g font-size="1.3" fill="#939391">
<text x="189.2" y="93.7">Y1</text>
<text x="187.3" y="101.3">12MHz</text>
<text x="181" y="102.6">C8</text>
<text x="181" y="107.6">22pF</text>
<text x="201.3" y="102.6">C9</text>
<text x="201.3" y="107.6">22pF</text>
</g>
</svg>
